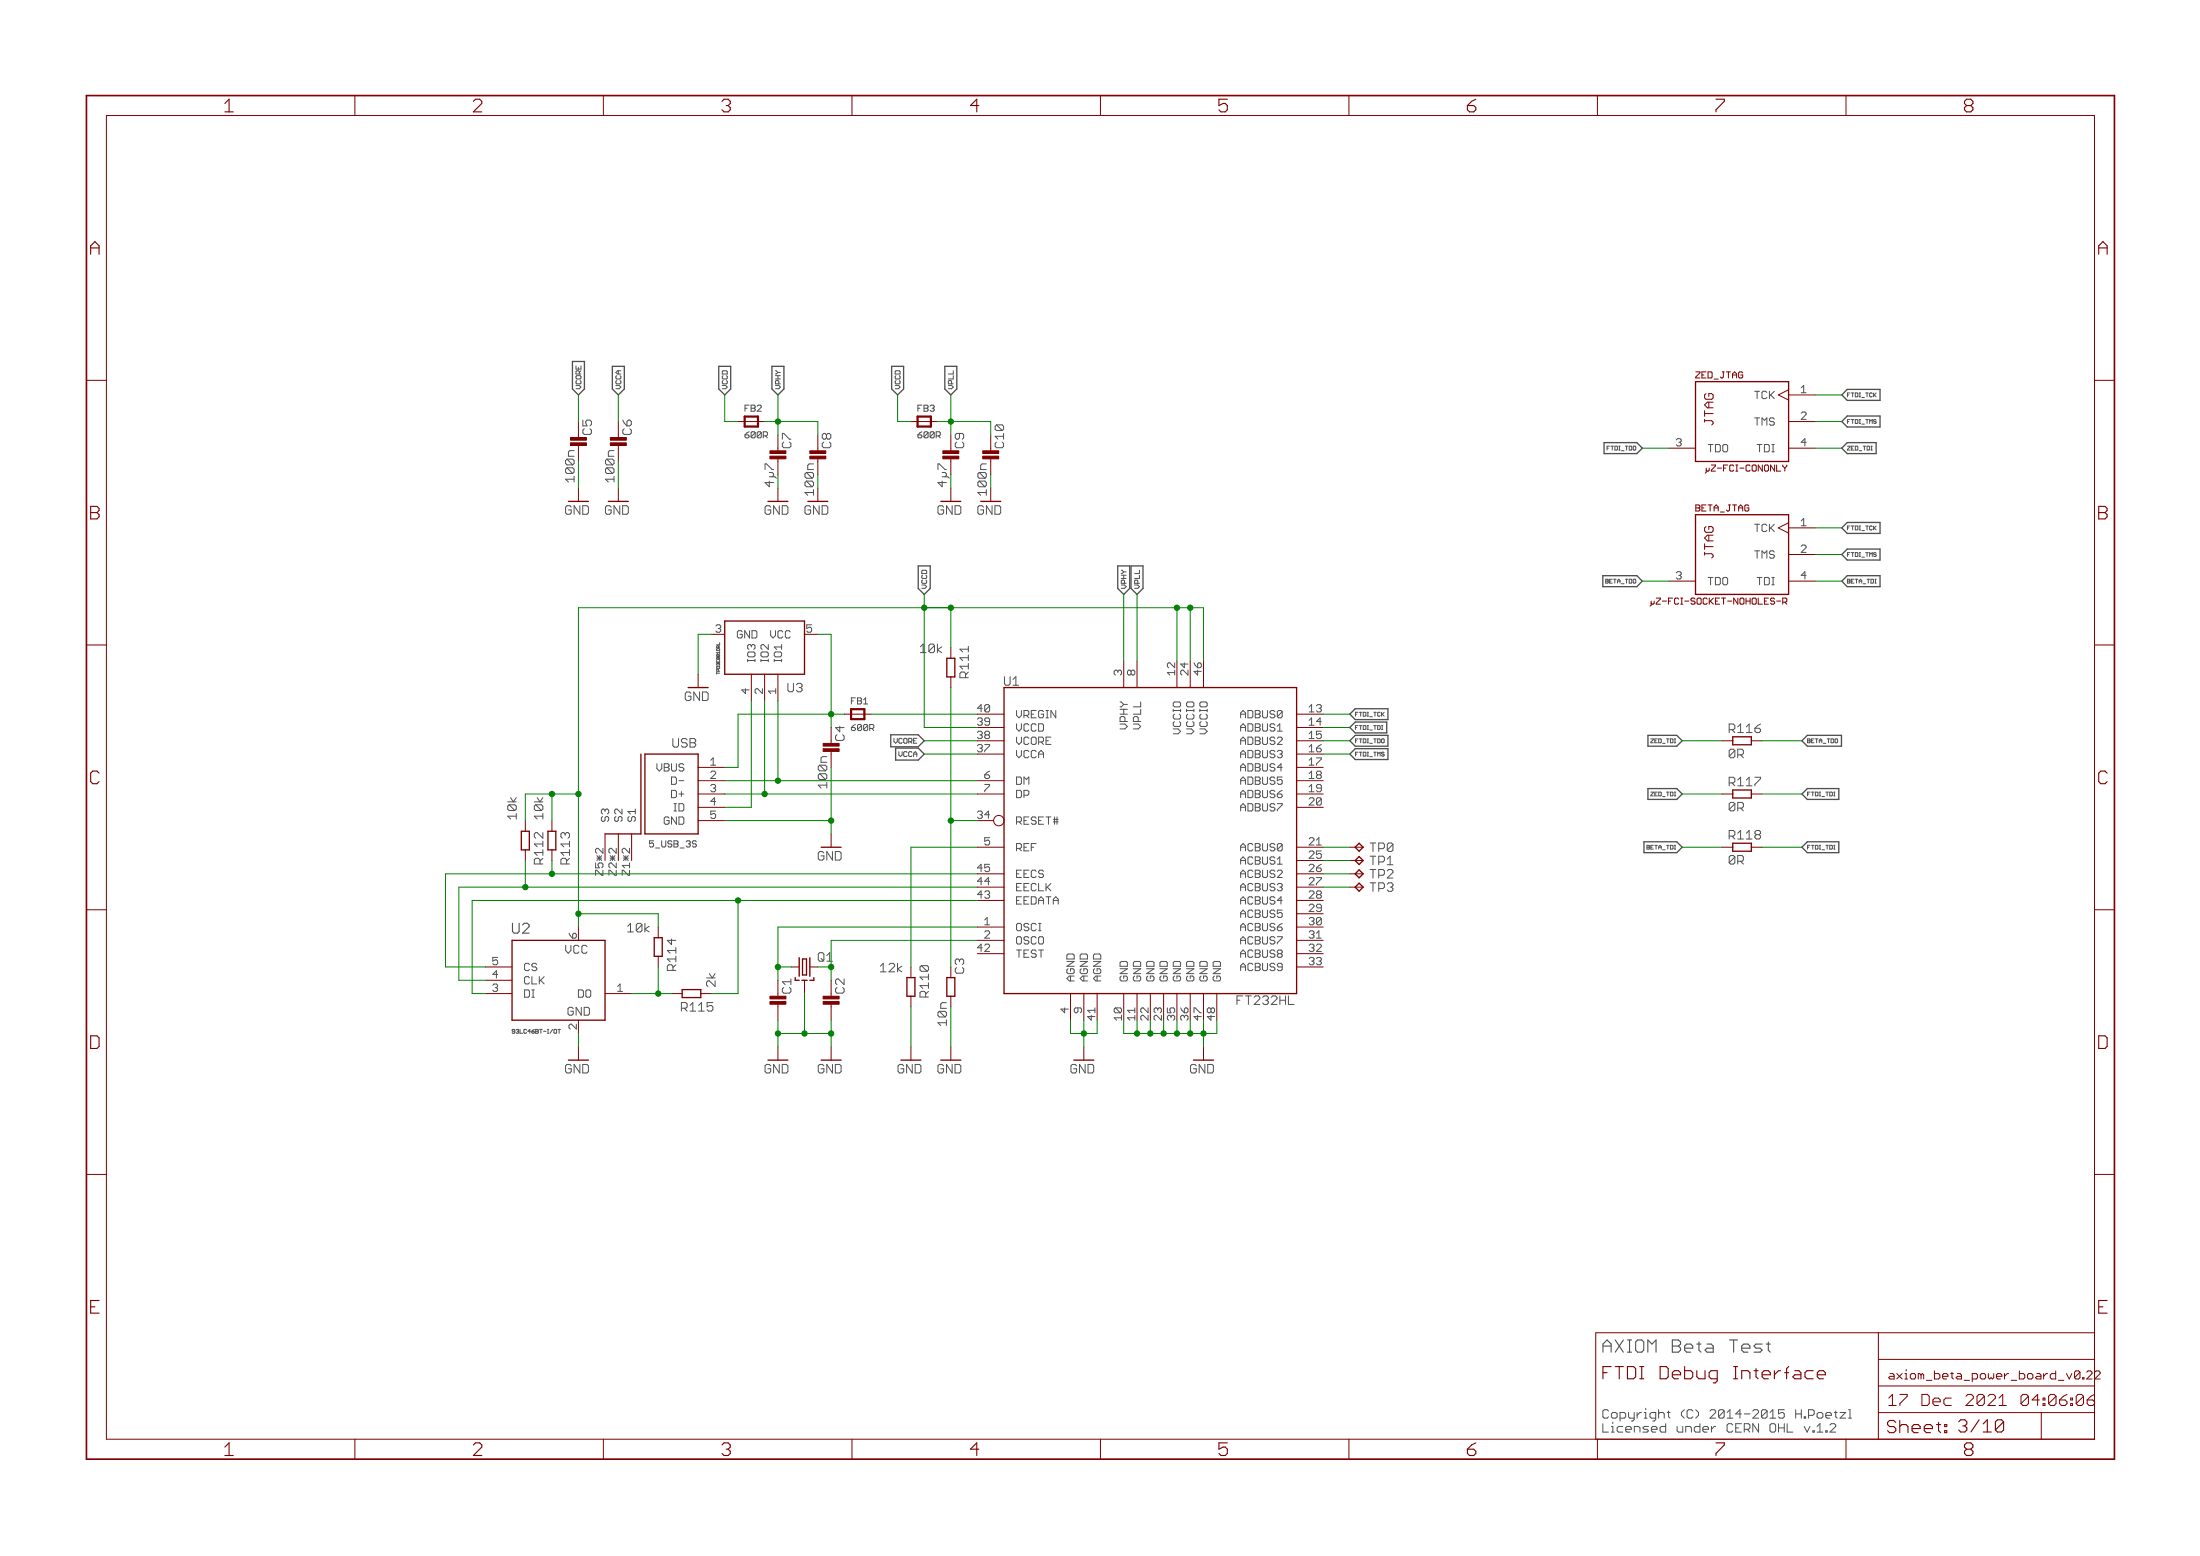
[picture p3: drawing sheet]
<svg xmlns="http://www.w3.org/2000/svg" width="420mm" height="297mm" viewBox="0 0 420 297" stroke-linecap="round" stroke-linejoin="round" font-family="sans-serif">
<path d="M337.3 256.6h.8M337.7 256.2v1.5l.4 .4" fill="none" stroke="#505050" stroke-width=".21"/>
<g fill="none" stroke="#505050" stroke-width=".19">
<path d="M124 161.5l.2 .2M124.8 160.5h-.8v.6l.4-.2M98.3 196.9l-.5-.1 .1-.3 .4 .1v.5l-.1 .2-.4-.2M98.6 196.6l.3-.1 .2 .1-.2 .3M98.8 196.9h.1M98.9 196.9l.2 .1-.2 .3-.3-.2M99.3 196.5v.8h.5M100.6 196.6l-.2-.1-.3 .1v.5l.1 .2 .4-.2M101.3 196.9h-.5l.4-.4v.8M101.6 196.9h.3l.1 .2-.3 .2zM102 196.5l-.4 .4M102.3 196.5l.5 .1-.1 .3 .1 .2-.1 .2h-.4z"/>
<path d="M102.3 196.9h.4M103.1 196.5h.4M103.3 196.5v.8M103.8 196.9h.5M104.6 197.3h.2M104.6 196.5h.2M104.7 196.5v.8M105.5 196.5l-.4 .8M105.8 196.6l.1-.1 .4 .1v.5l-.1 .2-.4-.2zM106.6 196.5h.4M106.8 196.5v.8M347 272.3l.6-.5v1.6"/>
<path d="M347 273.4h1.1M348.7 270.5l.3 .2h.5M348.7 269.9l.3-.3h.5l.3 .3v.3h-1.1M348.7 273.1h.3v.3h-.3zM349.5 272l.3-.2h.5l.3 .2v.3l-1.1 1.1h1.1M350.3 269.6h.6M350.6 269.4v1.1l.3 .2M351.4 269.6h1.1l-1.1 1.1h1.1M353 270.7h.6M353 269.1h.3v1.6"/>
</g>
<g fill="none" stroke="#505050" stroke-width=".25">
<path d="M109.3 69h2.3v5.3l-1.1 1.1-1.2-1.1zM116.9 69.9h2.3v4.4l-1.1 1.1-1.2-1.1zM137.3 69.9h2.3v4.4l-1.2 1.1-1.1-1.1zM147.4 69.9h2.3v4.4l-1.1 1.1-1.2-1.1zM170.3 69.9h2.3v4.4l-1.2 1.1-1.1-1.1zM180.4 69.9h2.3v4.4l-1.1 1.1-1.2-1.1zM352.8 74.3h6.3v2.1h-6.3l-1.1-1zM352.8 79.4h6.3v2.1h-6.3l-1.1-1zM306.3 84.5h6.3l1 1.1-1 1h-6.3zM352.8 84.5h5.5v2.1h-5.5l-1.1-1zM175.4 108h2.3v4.3l-1.2 1.2-1.1-1.2zM213.5 108h2.3v4.3l-1.2 1.2-1.1-1.2z"/>
<path d="M216 108h2.3v4.3l-1.2 1.2-1.1-1.2zM306.1 109.9h6.5l1 1-1 1.1h-6.5zM351.7 100.8l1.1-1.1h6.3v2.1h-6.3zM351.7 105.9l1.1-1.1h6.3v2.1h-6.3zM351.7 110.9l1.1-1h6.3v2.1h-6.3zM258.8 135.3h6.3v2.1h-6.3l-1-1.1zM258.8 137.8h6v2.1h-6l-1-1zM170.1 140.3h5.3l1.1 1.1-1.1 1.2h-5.3zM171 142.8h4.4l1.1 1.2-1.1 1.1h-4.4zM258.8 140.4h6.3v2.1h-6.3l-1-1.1zM258.8 142.9h6.3v2.1h-6.3l-1-1zM314.7 150.5h5.5l1.1 1.1-1.1 1h-5.5z"/>
<path d="M314.7 140.4h5.5l1.1 1-1.1 1.1h-5.5zM344.1 151.6l1.1-1.1h6v2.1h-6zM345.2 140.4h6.5v2.1h-6.5l-1.1-1.1zM314 160.7h6.2l1.1 1-1.1 1.1h-6.2zM344.1 161.7l1.1-1h6v2.1h-6z"/>
</g>
<path d="M345.1 261.7h1.2M345.1 263.2h1.2M347.1 262.4h1.5v-.4l-.4-.3h-.7l-.4 .3v.8l.4 .4h.7" fill="none" stroke="#800000" stroke-width=".21"/>
<g fill="none" stroke="#800000" stroke-width=".25">
<path d="M323.8 72.9h17.8v15.2h-17.8zM323.8 98.3h17.8v15.2h-17.8zM138.4 118.6h15.2v10.1h-15.2zM182.4 125.7h-1.6v3.5h1.6M191.7 131.3h55.9v58.4h-55.9zM101.1 158.7h-1.5v3.5h1.5M106.2 158.7h-1.6v3.5h1.6M122.4 144v15.2h-6.9M123.2 144h10.1v15.2h-10.1zM330.9 140.7v1.5h3.6v-1.5M330.9 150.8v1.5h3.6v-1.5M97.8 179.5h17.7v15.3h-17.7z"/>
<path d="M126.5 179h-1.6v3.6h1.6M259.6 163.5l.7 .8-.7 .7-.8-.7zM259.6 166.1l.7 .7-.7 .8-.8-.8zM259.6 168.6l.7 .8-.7 .7-.8-.7zM259.6 161l.7 .7-.7 .8-.8-.8zM330.9 161v1.5h3.6v-1.5M130.3 190.4v-1.5h3.5v1.5M151.9 187.1h.7M152.6 182.8v3.6M153.1 187.1h1.1M153.3 183.1h.7v3h-.7zM154.7 182.8v3.6"/>
<path d="M155.4 186.6v.5h-.7M174.7 186.6h-1.5v3.6h1.5M180.8 186.6h1.6v3.6h-1.6z"/>
</g>
<g fill="none" stroke="#800000" stroke-width=".19">
<path d="M67.8 18.2v3.9M115.2 18.2v3.9M162.7 18.2v3.9M210.2 18.2v3.9M257.6 18.2v3.9M305.1 18.2v3.9M352.6 18.2v3.9M20.3 22.1h379.7v252.6h-379.7zM16.5 72.6h3.8M341.6 74.4l-2 1 2 1M341.6 75.4h5.1M400 72.6h3.8"/>
<path d="M110.5 93.2v2.5M118.1 93.2v2.5M140.9 80.5h5.1M148.6 93.2v2.5M156.2 93.2v2.5M174 80.5h5M181.6 93.2v2.5M189.2 93.2v2.5M318.7 85.6h5.1M325.9 89.4v.7l-.2 .2M325.9 89.7l.2 .2M341.6 80.5h5.1"/>
<path d="M341.6 85.6h5.1M341.6 99.8l-2 1 2 1M315.3 114.7v.8l-.2 .2M315.9 114.7v.4l-.2 .2-.4-.2M316.3 114.2h.8M317.1 114.4l-.8 .7v.2h.8M318.7 110.9h5.1M341.6 100.8h5.1M341.6 105.9h5.1M341.6 110.9h5.1M16.5 123.1h3.8M133.3 128.7v2.6"/>
<path d="M135.9 121.1h2.5M143.5 128.7v5.1M146 128.7v5.1M148.6 128.7v5.1M153.6 121.1h2.6M161.3 136.3h5M181.6 123.6v2.1M181.6 129.2v2.1M186.7 136.3h5M186.7 138.9h5M214.6 126.2v5.1M217.1 126.2v5.1"/>
<path d="M224.8 126.2v5.1M227.3 126.2v5.1M229.8 126.2v5.1M247.6 136.3h5.1M247.6 138.9h5.1M400 123.1h3.8M100.3 156.7v2M105.4 156.7v2M115.5 159.2v5.1M118.1 159.2v5.1M120.6 159.2v5.1M133.3 149h5.1"/>
<path d="M133.3 151.6h5.1M133.3 146.5h5.1M133.3 154.1h5.1M133.3 156.7h5.1M158.7 159.2v2.5M186.7 149h5M186.7 151.6h5M186.7 141.4h5M186.7 144h5M247.6 149h5.1M247.6 151.6h5.1M247.6 141.4h5.1"/>
<path d="M247.6 144h5.1M247.6 146.5h5.1M247.6 154.1h5.1M328.9 151.6h2M328.9 141.4h2M334.5 151.6h2M334.5 141.4h2M16.5 173.7h3.8M100.3 162.2v2.1M105.4 162.2v2.1M110.5 177v2.5M125.7 177v2"/>
<path d="M186.7 177h5M186.7 179.5h5M186.7 161.7h5M186.7 166.8h5M186.7 169.4h5M186.7 171.9h5M247.6 177h5.1M247.6 179.5h5.1M247.6 161.7h5.1M247.6 164.3h5.1M247.6 166.8h5.1M247.6 169.4h5.1"/>
<path d="M247.6 171.9h5.1M247.6 174.4h5.1M257.8 161.7h2.5M257.8 164.3h2.5M257.8 166.8h2.5M257.8 169.4h2.5M328.9 161.7h2M334.5 161.7h2M400 173.7h3.8M92.7 189.7h5.1M92.7 184.6h5.1M92.7 187.1h5.1"/>
<path d="M110.5 194.8v2.5M110.5 199.8v2.6M115.5 189.7h5.1M125.7 182.6v2M128.2 189.7h2.1M133.8 189.7h2.1M148.6 191.7v3.1M148.6 199.8v2.6M151.1 184.6h1.5M153.6 187.1v2.6M154.7 184.6h1.5M158.7 191.7v3.1"/>
<path d="M158.7 199.8v2.6M174 184.6v2M174 190.2v2M174 199.8v2.6M181.6 184.6v2M181.6 190.2v2M181.6 199.8v2.6M186.7 182.1h5M204.4 189.7v5.1M207 189.7v5.1M207 199.8v2.6M209.5 189.7v5.1"/>
<path d="M214.6 189.7v5.1M217.1 189.7v5.1M219.7 189.7v5.1M222.2 189.7v5.1M224.8 189.7v5.1M227.3 189.7v5.1M229.8 189.7v5.1M229.8 199.8v2.6M232.4 189.7v5.1M247.6 182.1h5.1M247.6 184.6h5.1M16.5 224.2h3.8"/>
<path d="M400 224.2h3.8M358.7 254.4v20.3M358.7 259.5h41.3M400 254.4h-95.2v20.3M67.8 274.7v3.9M115.2 274.7v3.9M162.7 274.7v3.9M210.2 274.7v3.9M257.6 274.7v3.9M305.1 274.7v3.9M352.6 274.7v3.9M358.7 269.7h41.3"/>
<path d="M358.7 264.6h41.3M389.8 269.7v5M397.6 266.2l.3 .4M397.9 266.6v1.3l-.3 .4M397.9 266.6l-1.4 1.3M398.6 267.3v.6l.4 .4h.7l.3-.4M398.6 267.3h1.1l.3 .3M398.8 261.7h.5l.2 .3v.2l-1 1h1M400 266.2l-.7 .4-.7 .7M400 262l.3-.3h.5l.3 .3v.2l-1.1 1h1.1"/>
<circle cx="190.8" cy="156.7" r=".99"/>
</g>
<g fill="#800000" stroke="#800000" stroke-width=".19">
<path d="M147 191.2h3.1v.5h-3.1z"/>
<path d="M147 190.2h3.1v.5h-3.1z"/>
<path d="M157.2 191.2h3.1v.5h-3.1z"/>
<path d="M157.2 190.2h3.1v.5h-3.1z"/>
<path d="M157.2 142.9h3.1v.5h-3.1z"/>
<path d="M157.2 141.9h3.1v.5h-3.1z"/>
<path d="M116.6 84.5h3v.5h-3z"/>
<path d="M116.6 83.5h3v.5h-3z"/>
<path d="M108.9 84.5h3.1v.5h-3.1z"/>
<path d="M108.9 83.5h3.1v.5h-3.1z"/>
<path d="M154.7 87.1h3v.5h-3z"/>
<path d="M154.7 86.1h3v.5h-3z"/>
<path d="M147 87.1h3.1v.5h-3.1z"/>
<path d="M147 86.1h3.1v.5h-3.1z"/>
<path d="M187.7 87.1h3v.5h-3z"/>
<path d="M187.7 86.1h3v.5h-3z"/>
<path d="M180.1 87.1h3v.5h-3z"/>
<path d="M180.1 86.1h3v.5h-3z"/>
</g>
<path d="M142.2 79.5h2.6v1.9h-2.6zM175.2 79.5h2.6v1.9h-2.6zM162.5 135.4h2.6v1.9h-2.6z" fill="none" stroke="#800000" stroke-width=".42"/>
<path d="M16.5 18.2h387.3v260.4h-387.3z" fill="none" stroke="#800000" stroke-width=".32"/>
<g fill="none" stroke="#008000" stroke-width=".19">
<path d="M110.5 75.4v5.1M118.1 75.4v5.1M138.4 75.4v5.1h2.5M148.6 75.4v7.6M171.4 75.4v5.1h2.6M181.6 75.4v7.6M346.7 75.4h5M110.5 88.1v5.1M118.1 88.1v5.1M146 80.5h10.2v2.5M179 80.5h10.2M313.6 85.6h5.1"/>
<path d="M346.7 85.6h5M346.7 80.5h5M176.5 113.5v25.4h10.2M181.6 116v7.6M214.6 113.5v12.7M217.1 113.5v12.7M224.8 116v10.2M227.3 116v10.2M313.6 110.9h5.1M346.7 100.8h5M346.7 105.9h5M346.7 110.9h5"/>
<path d="M135.9 121.1h-2.6v7.6M143.5 133.8v20.3h-5.1M146 133.8v17.8M148.6 133.8v15.2M156.2 121.1h2.5v17.8M161.3 136.3h-20.4v10.2h-2.5M166.3 136.3h20.4M181.6 131.3v53.3M229.8 126.2v-10.2h-119.3v61M252.7 136.3h5.1M252.7 138.9h5.1M105.4 151.6v5.1"/>
<path d="M110.5 151.6h-10.2v5.1M138.4 156.7h20.3M138.4 151.6h48.3M138.4 149h48.3M158.7 146.5v12.7M176.5 141.4h10.2M176.5 144h10.2M181.6 156.7h5.1M252.7 141.4h5.1M252.7 144h5.1M321.3 151.6h7.6M321.3 141.4h7.6"/>
<path d="M336.5 151.6h7.6M336.5 141.4h7.6M100.3 164.3v5.1M105.4 164.3v2.5M110.5 174.4h15.2v2.6M140.9 171.9v17.8h-5M186.7 171.9h-96.5v17.8h2.5M186.7 169.4h-99.1v17.7h5.1M186.7 166.8h-101.6v17.8h7.6M186.7 177h-38.1v10.1M186.7 179.5h-28v7.6M186.7 161.7h-12.7v22.9"/>
<path d="M252.7 169.4h5.1M252.7 166.8h5.1M252.7 161.7h5.1M252.7 164.3h5.1M321.3 161.7h7.6M336.5 161.7h7.6M110.5 197.3v2.5M120.6 189.7h7.6M125.7 184.6v5.1M148.6 184.6h2.5M148.6 194.8v5M148.6 197.3h10.1"/>
<path d="M153.6 189.7v7.6M158.7 194.8v5M174 192.2v7.6M181.6 192.2v7.6M204.4 194.8v2.5h5.1v-2.5M207 194.8v5M214.6 194.8v2.5h17.8v-2.5M217.1 194.8v2.5M219.7 194.8v2.5M222.2 194.8v2.5M224.8 194.8v2.5M227.3 194.8v2.5"/>
<path d="M229.8 194.8v5"/>
</g>
<g fill="#008000" stroke="#008000" stroke-width=".19">
<circle cx="140.9" cy="171.9" r=".51"/>
<circle cx="100.3" cy="169.4" r=".51"/>
<circle cx="105.4" cy="166.8" r=".51"/>
<circle cx="125.7" cy="189.7" r=".51"/>
<circle cx="148.6" cy="184.6" r=".51"/>
<circle cx="158.7" cy="184.6" r=".51"/>
<circle cx="148.6" cy="197.3" r=".51"/>
<circle cx="153.6" cy="197.3" r=".51"/>
<circle cx="158.7" cy="197.3" r=".51"/>
<circle cx="217.1" cy="197.3" r=".51"/>
<circle cx="219.7" cy="197.3" r=".51"/>
<circle cx="222.2" cy="197.3" r=".51"/>
<circle cx="224.8" cy="197.3" r=".51"/>
<circle cx="227.3" cy="197.3" r=".51"/>
<circle cx="229.8" cy="197.3" r=".51"/>
<circle cx="158.7" cy="156.7" r=".51"/>
<circle cx="207" cy="197.3" r=".51"/>
<circle cx="181.6" cy="156.7" r=".51"/>
<circle cx="148.6" cy="149" r=".51"/>
<circle cx="146" cy="151.6" r=".51"/>
<circle cx="181.6" cy="80.5" r=".51"/>
<circle cx="148.6" cy="80.5" r=".51"/>
<circle cx="227.3" cy="116" r=".51"/>
<circle cx="224.8" cy="116" r=".51"/>
<circle cx="176.5" cy="116" r=".51"/>
<circle cx="181.6" cy="116" r=".51"/>
<circle cx="105.4" cy="151.6" r=".51"/>
<circle cx="110.5" cy="174.4" r=".51"/>
<circle cx="110.5" cy="151.6" r=".51"/>
<circle cx="158.7" cy="136.3" r=".51"/>
</g>
<g font-size="3.7" fill="#800000">
<text x="42.9" y="21.4">1</text>
<text x="90.3" y="21.4">2</text>
<text x="137.8" y="21.4">3</text>
<text x="185.3" y="21.4">4</text>
<text x="232.7" y="21.4">5</text>
<text x="280.2" y="21.4">6</text>
<text x="327.6" y="21.4">7</text>
<text x="375.1" y="21.4">8</text>
<text x="17.2" y="48.6">A</text>
<text x="400.7" y="48.6">A</text>
<text x="17.2" y="99.2">B</text>
<text x="400.7" y="99.2">B</text>
<text x="17.1" y="149.7">C</text>
<text x="400.6" y="149.7">C</text>
<text x="17" y="200.2">D</text>
<text x="400.5" y="200.2">D</text>
<text x="17.3" y="250.8">E</text>
<text x="400.7" y="250.8">E</text>
<text x="42.9" y="277.9">1</text>
<text x="90.3" y="277.9">2</text>
<text x="137.8" y="277.9">3</text>
<text x="185.3" y="277.9">4</text>
<text x="232.7" y="277.9">5</text>
<text x="280.2" y="277.9">6</text>
<text x="327.6" y="277.9">7</text>
<text x="375.1" y="277.9">8</text>
</g>
<text font-size="3.6" fill="#505050" x="306" y="258.2">AXIOM Beta Test</text>
<g font-size="3.6" fill="#800000">
<text x="306" y="263.3">FTDI Debug Interface</text>
<text x="360.4" y="273.6">Sheet: 3/10</text>
</g>
<g font-size="3.2" fill="#800000">
<text x="360.6" y="268.4">17 Dec 2021</text>
<text x="382.3" y="268.4">04:06:06</text>
</g>
<text font-size="2.9" fill="#505050" x="97.8" y="178.2">U2</text>
<g font-size="2.5" fill="#800000">
<text x="113" y="83" transform="rotate(-90 113 83)">C5</text>
<text x="120.6" y="83" transform="rotate(-90 120.6 83)">C6</text>
<text x="327.2" y="80.9" transform="rotate(-90 327.2 80.9)">JTAG</text>
<text x="151.1" y="85.5" transform="rotate(-90 151.1 85.5)">C7</text>
<text x="158.7" y="85.5" transform="rotate(-90 158.7 85.5)">C8</text>
<text x="184.1" y="85.5" transform="rotate(-90 184.1 85.5)">C9</text>
<text x="109.7" y="91.9" transform="rotate(-90 109.7 91.9)">100n</text>
<text x="117.3" y="91.9" transform="rotate(-90 117.3 91.9)">100n</text>
<text x="107.9" y="98.2">GND</text>
<text x="115.6" y="98.2">GND</text>
<text x="146" y="98.2">GND</text>
<text x="153.7" y="98.2">GND</text>
<text x="179.1" y="98.2">GND</text>
<text x="186.7" y="98.2">GND</text>
<text x="327.2" y="106.3" transform="rotate(-90 327.2 106.3)">JTAG</text>
<text x="185" y="129.4" transform="rotate(-90 185 129.4)">R111</text>
<text x="130.8" y="133.8">GND</text>
<text x="161.3" y="141.4" transform="rotate(-90 161.3 141.4)">C4</text>
<text x="330.2" y="139.9">R116</text>
<text x="158" y="148.7" transform="rotate(-90 158 148.7)">00n</text>
<text x="330.2" y="150.1">R117</text>
<text x="330.2" y="160.2">R118</text>
<text x="103.7" y="165" transform="rotate(-90 103.7 165)">R112</text>
<text x="108.8" y="165" transform="rotate(-90 108.8 165)">R113</text>
<text x="156.2" y="164.3">GND</text>
<text x="129.1" y="185.3" transform="rotate(-90 129.1 185.3)">R114</text>
<text x="151.1" y="189.7" transform="rotate(-90 151.1 189.7)">C1</text>
<text x="161.3" y="189.7" transform="rotate(-90 161.3 189.7)">C2</text>
<text x="177.4" y="190.4" transform="rotate(-90 177.4 190.4)">R110</text>
<text x="130.1" y="193.1">R115</text>
<text x="107.9" y="204.9">GND</text>
<text x="146" y="204.9">GND</text>
<text x="156.2" y="204.9">GND</text>
<text x="171.4" y="204.9">GND</text>
<text x="179.1" y="204.9">GND</text>
<text x="204.4" y="204.9">GND</text>
<text x="227.3" y="204.9">GND</text>
</g>
<g font-size="2.5" fill="#008000">
<text x="191.7" y="85.5" transform="rotate(-90 191.7 85.5)">C10</text>
<text x="147.8" y="92.8" transform="rotate(-90 147.8 92.8)">4µ7</text>
<text x="155.4" y="94.4" transform="rotate(-90 155.4 94.4)">100n</text>
<text x="180.8" y="92.8" transform="rotate(-90 180.8 92.8)">4µ7</text>
<text x="188.4" y="94.4" transform="rotate(-90 188.4 94.4)">100n</text>
<text x="156.2" y="183.6">Q1</text>
</g>
<g font-size="2.5" fill="#505050">
<text x="175.7" y="124.7">10k</text>
<text x="191.7" y="130.9">U1</text>
<text x="150.2" y="132.1">U3</text>
<text x="128.2" y="142.7">USB</text>
<text x="330.2" y="144.7">0R</text>
<text x="158" y="150.3" transform="rotate(-90 158 150.3)">1</text>
<text x="330.2" y="154.9">0R</text>
<text x="98.7" y="156.4" transform="rotate(-90 98.7 156.4)">10k</text>
<text x="103.7" y="156.4" transform="rotate(-90 103.7 156.4)">10k</text>
<text x="261.6" y="165.2">TP1</text>
<text x="261.6" y="167.7">TP2</text>
<text x="261.6" y="162.6">TP0</text>
<text x="330.2" y="165">0R</text>
<text x="261.6" y="170.2">TP3</text>
<text x="119.8" y="178">10k</text>
<text x="168.1" y="185.6">12k</text>
<text x="184.1" y="185.9" transform="rotate(-90 184.1 185.9)">C3</text>
<text x="136.6" y="188.4" transform="rotate(-90 136.6 188.4)">2k</text>
<text x="236.6" y="191.8">FT232HL</text>
<text x="180.8" y="195.7" transform="rotate(-90 180.8 195.7)">10n</text>
<text x="306" y="270.8">Copyright (C) 2014-2015 H.Poetzl</text>
<text x="306" y="273.5">Licensed under CERN OHL v.1.2</text>
</g>
<g font-size="2.3" fill="#505050">
<text x="107.9" y="182.1">VCC</text>
<text x="107.6" y="193.9">GND</text>
</g>
<text font-size="2.3" fill="#800000" x="360.6" y="263.3">axiom_beta_power_board_v0.22</text>
<g font-size="2.1" fill="#505050">
<text x="335" y="76.2">TCK</text>
<text x="343.9" y="75">1</text>
<text x="334.7" y="81.2">TMS</text>
<text x="343.9" y="80.1">2</text>
<text x="320.1" y="85.2">3</text>
<text x="326.2" y="86.3">TDO</text>
<text x="335.7" y="86.3">TDI</text>
<text x="343.9" y="85.2">4</text>
<text x="335" y="101.5">TCK</text>
<text x="343.9" y="100.4">1</text>
<text x="334.7" y="106.6">TMS</text>
<text x="343.9" y="105.5">2</text>
<text x="320.1" y="110.6">3</text>
<text x="326.2" y="111.7">TDO</text>
<text x="335.7" y="111.7">TDI</text>
<text x="343.9" y="110.6">4</text>
<text x="136.7" y="120.7">3</text>
<text x="140.8" y="121.9">GND VCC</text>
<text x="154" y="120.7">5</text>
<text x="144.3" y="126.4" transform="rotate(-90 144.3 126.4)">IO3</text>
<text x="146.8" y="126.4" transform="rotate(-90 146.8 126.4)">IO2</text>
<text x="149.3" y="126.4" transform="rotate(-90 149.3 126.4)">IO1</text>
<text x="214.3" y="128.9" transform="rotate(-90 214.3 128.9)">3</text>
<text x="216.8" y="128.9" transform="rotate(-90 216.8 128.9)">8</text>
<text x="224.4" y="128.9" transform="rotate(-90 224.4 128.9)">12</text>
<text x="226.9" y="128.9" transform="rotate(-90 226.9 128.9)">24</text>
<text x="229.5" y="128.9" transform="rotate(-90 229.5 128.9)">46</text>
<text x="143.1" y="132.4" transform="rotate(-90 143.1 132.4)">4</text>
<text x="145.7" y="132.4" transform="rotate(-90 145.7 132.4)">2</text>
<text x="148.2" y="132.4" transform="rotate(-90 148.2 132.4)">1</text>
<text x="186.7" y="136">40</text>
<text x="194.1" y="137.1">VREGIN</text>
<text x="236.4" y="137.1">ADBUS0</text>
<text x="250" y="136">13</text>
<text x="186.7" y="143.6">37</text>
<text x="186.7" y="141.1">38</text>
<text x="186.7" y="138.5">39</text>
<text x="194.1" y="142.2">VCORE</text>
<text x="194.1" y="139.6">VCCD</text>
<text x="215.4" y="139.3" transform="rotate(-90 215.4 139.3)">VPHY</text>
<text x="217.9" y="138.7" transform="rotate(-90 217.9 138.7)">VPLL</text>
<text x="225.5" y="140.4" transform="rotate(-90 225.5 140.4)">VCCIO</text>
<text x="228.1" y="140.4" transform="rotate(-90 228.1 140.4)">VCCIO</text>
<text x="230.6" y="140.4" transform="rotate(-90 230.6 140.4)">VCCIO</text>
<text x="236.4" y="139.6">ADBUS1</text>
<text x="236.4" y="142.2">ADBUS2</text>
<text x="250" y="138.5">14</text>
<text x="250" y="141.1">15</text>
<text x="250" y="143.6">16</text>
<text x="125.2" y="147.3">VBUS</text>
<text x="128.6" y="149.8">D-</text>
<text x="135.7" y="148.7">2</text>
<text x="135.7" y="146.1">1</text>
<text x="188.1" y="148.7">6</text>
<text x="194.1" y="149.8">DM</text>
<text x="194.1" y="144.7">VCCA</text>
<text x="236.4" y="144.7">ADBUS3</text>
<text x="236.4" y="147.3">ADBUS4</text>
<text x="236.4" y="149.8">ADBUS5</text>
<text x="250" y="146.1">17</text>
<text x="250" y="148.7">18</text>
<text x="127.5" y="152.3">D+</text>
<text x="128.7" y="154.9">ID</text>
<text x="135.7" y="153.8">4</text>
<text x="135.7" y="151.2">3</text>
<text x="188.1" y="151.2">7</text>
<text x="194.1" y="152.3">DP</text>
<text x="236.4" y="152.3">ADBUS6</text>
<text x="236.4" y="154.9">ADBUS7</text>
<text x="250" y="151.2">19</text>
<text x="250" y="153.8">20</text>
<text x="116.3" y="156.9" transform="rotate(-90 116.3 156.9)">S3</text>
<text x="118.9" y="156.9" transform="rotate(-90 118.9 156.9)">S2</text>
<text x="121.4" y="156.9" transform="rotate(-90 121.4 156.9)">S1</text>
<text x="126.1" y="157.4">GND</text>
<text x="135.7" y="156.3">5</text>
<text x="188.1" y="161.4">5</text>
<text x="194.1" y="157.4">RESET#</text>
<text x="250" y="161.4">21</text>
<text x="115.2" y="166.8" transform="rotate(-90 115.2 166.8)">Z5*2</text>
<text x="117.7" y="166.8" transform="rotate(-90 117.7 166.8)">Z2*2</text>
<text x="120.3" y="166.8" transform="rotate(-90 120.3 166.8)">Z1*2</text>
<text x="186.7" y="166.5">45</text>
<text x="194.1" y="162.5">REF</text>
<text x="194.1" y="167.6">EECS</text>
<text x="236.6" y="162.5">ACBUS0</text>
<text x="236.6" y="165">ACBUS1</text>
<text x="236.6" y="167.6">ACBUS2</text>
<text x="250" y="163.9">25</text>
<text x="250" y="166.5">26</text>
<text x="186.7" y="171.5">43</text>
<text x="186.7" y="169">44</text>
<text x="194.1" y="172.7">EEDATA</text>
<text x="194.1" y="170.1">EECLK</text>
<text x="236.6" y="170.1">ACBUS3</text>
<text x="236.6" y="172.7">ACBUS4</text>
<text x="250" y="169">27</text>
<text x="250" y="171.5">28</text>
<text x="110.1" y="179.2" transform="rotate(-90 110.1 179.2)">6</text>
<text x="188.1" y="176.6">1</text>
<text x="188.1" y="179.2">2</text>
<text x="194.1" y="177.7">OSCI</text>
<text x="236.6" y="175.2">ACBUS5</text>
<text x="236.6" y="177.7">ACBUS6</text>
<text x="250" y="174.1">29</text>
<text x="250" y="176.6">30</text>
<text x="250" y="179.2">31</text>
<text x="94.1" y="184.2">5</text>
<text x="100.1" y="185.4">CS</text>
<text x="186.7" y="181.7">42</text>
<text x="194.1" y="180.3">OSCO</text>
<text x="194.1" y="182.8">TEST</text>
<text x="236.6" y="180.3">ACBUS7</text>
<text x="236.6" y="182.8">ACBUS8</text>
<text x="236.6" y="185.4">ACBUS9</text>
<text x="250" y="181.7">32</text>
<text x="250" y="184.2">33</text>
<text x="94.1" y="189.3">3</text>
<text x="94.1" y="186.8">4</text>
<text x="100.1" y="190.4">DI</text>
<text x="100.1" y="187.9">CLK</text>
<text x="109.9" y="190.4">DO</text>
<text x="117.9" y="189.3">1</text>
<text x="205.2" y="187.3" transform="rotate(-90 205.2 187.3)">AGND</text>
<text x="207.7" y="187.3" transform="rotate(-90 207.7 187.3)">AGND</text>
<text x="210.3" y="187.3" transform="rotate(-90 210.3 187.3)">AGND</text>
<text x="215.4" y="187.3" transform="rotate(-90 215.4 187.3)">GND</text>
<text x="217.9" y="187.3" transform="rotate(-90 217.9 187.3)">GND</text>
<text x="220.4" y="187.3" transform="rotate(-90 220.4 187.3)">GND</text>
<text x="223" y="187.3" transform="rotate(-90 223 187.3)">GND</text>
<text x="225.5" y="187.3" transform="rotate(-90 225.5 187.3)">GND</text>
<text x="228.1" y="187.3" transform="rotate(-90 228.1 187.3)">GND</text>
<text x="230.6" y="187.3" transform="rotate(-90 230.6 187.3)">GND</text>
<text x="233.1" y="187.3" transform="rotate(-90 233.1 187.3)">GND</text>
<text x="110.1" y="196.5" transform="rotate(-90 110.1 196.5)">2</text>
<text x="204.1" y="193.4" transform="rotate(-90 204.1 193.4)">4</text>
<text x="206.6" y="193.4" transform="rotate(-90 206.6 193.4)">9</text>
<text x="209.2" y="194.7" transform="rotate(-90 209.2 194.7)">41</text>
<text x="214.3" y="194.7" transform="rotate(-90 214.3 194.7)">10</text>
<text x="216.8" y="194.7" transform="rotate(-90 216.8 194.7)">11</text>
<text x="219.3" y="194.7" transform="rotate(-90 219.3 194.7)">22</text>
<text x="221.9" y="194.7" transform="rotate(-90 221.9 194.7)">23</text>
<text x="224.4" y="194.7" transform="rotate(-90 224.4 194.7)">35</text>
<text x="226.9" y="194.7" transform="rotate(-90 226.9 194.7)">36</text>
<text x="229.5" y="194.7" transform="rotate(-90 229.5 194.7)">47</text>
<text x="232" y="194.7" transform="rotate(-90 232 194.7)">48</text>
</g>
<text font-size="2.1" fill="#800000" x="186.7" y="156.3">34</text>
<g font-size="1.8" fill="#800000">
<text x="323.8" y="72.2">ZED_JTAG</text>
<text x="326.4" y="90">µZ-FCI-CONONLY</text>
<text x="323.8" y="97.6">BETA_JTAG</text>
<text x="316.8" y="115.4">µZ-FCI-SOCKET-NOHOLES-R</text>
</g>
<g font-size="1.8" fill="#505050">
<text x="142.2" y="78.6">FB2</text>
<text x="142.2" y="83.6">600R</text>
<text x="175.2" y="78.6">FB3</text>
<text x="175.2" y="83.6">600R</text>
<text x="162.5" y="134.4">FB1</text>
<text x="162.5" y="139.5">600R</text>
<text x="124.6" y="161.7">5_USB_3S</text>
</g>
<g font-size="1.4" fill="#505050">
<text x="111" y="74.2" transform="rotate(-90 111 74.2)">VCORE</text>
<text x="118.6" y="74.2" transform="rotate(-90 118.6 74.2)">VCCA</text>
<text x="138.9" y="74.2" transform="rotate(-90 138.9 74.2)">VCCD</text>
<text x="149.1" y="74.2" transform="rotate(-90 149.1 74.2)">VPHY</text>
<text x="171.9" y="74.2" transform="rotate(-90 171.9 74.2)">VCCD</text>
<text x="182.1" y="74.2" transform="rotate(-90 182.1 74.2)">VPLL</text>
<text x="177" y="112.3" transform="rotate(-90 177 112.3)">VCCD</text>
<text x="215.1" y="112.3" transform="rotate(-90 215.1 112.3)">VPHY</text>
<text x="217.7" y="112.3" transform="rotate(-90 217.7 112.3)">VPLL</text>
<text x="170.4" y="141.9">VCORE</text>
<text x="171.4" y="144.5">VCCA</text>
</g>
<g font-size="1.1" fill="#505050">
<text x="352.8" y="75.8">FTDI_TCK</text>
<text x="352.8" y="80.9">FTDI_TMS</text>
<text x="307" y="85.9">FTDI_TDO</text>
<text x="352.8" y="86">ZED_TDI</text>
<text x="352.8" y="101.2">FTDI_TCK</text>
<text x="352.8" y="106.3">FTDI_TMS</text>
<text x="306.6" y="111.3">BETA_TDO</text>
<text x="352.8" y="111.3">BETA_TDI</text>
<text x="258.8" y="136.7">FTDI_TCK</text>
<text x="258.8" y="139.3">FTDI_TDI</text>
<text x="258.8" y="141.8">FTDI_TDO</text>
<text x="315.3" y="141.8">ZED_TDI</text>
<text x="345.2" y="141.8">BETA_TDO</text>
<text x="258.8" y="144.4">FTDI_TMS</text>
<text x="315.3" y="152">ZED_TDI</text>
<text x="345.2" y="152">FTDI_TDI</text>
<text x="314.8" y="162.1">BETA_TDI</text>
<text x="345.2" y="162.1">FTDI_TDI</text>
</g>
<text font-size=".8" fill="#505050" x="137.5" y="128.7" transform="rotate(-90 137.5 128.7)">TPD3E001DRL</text>
</svg>
